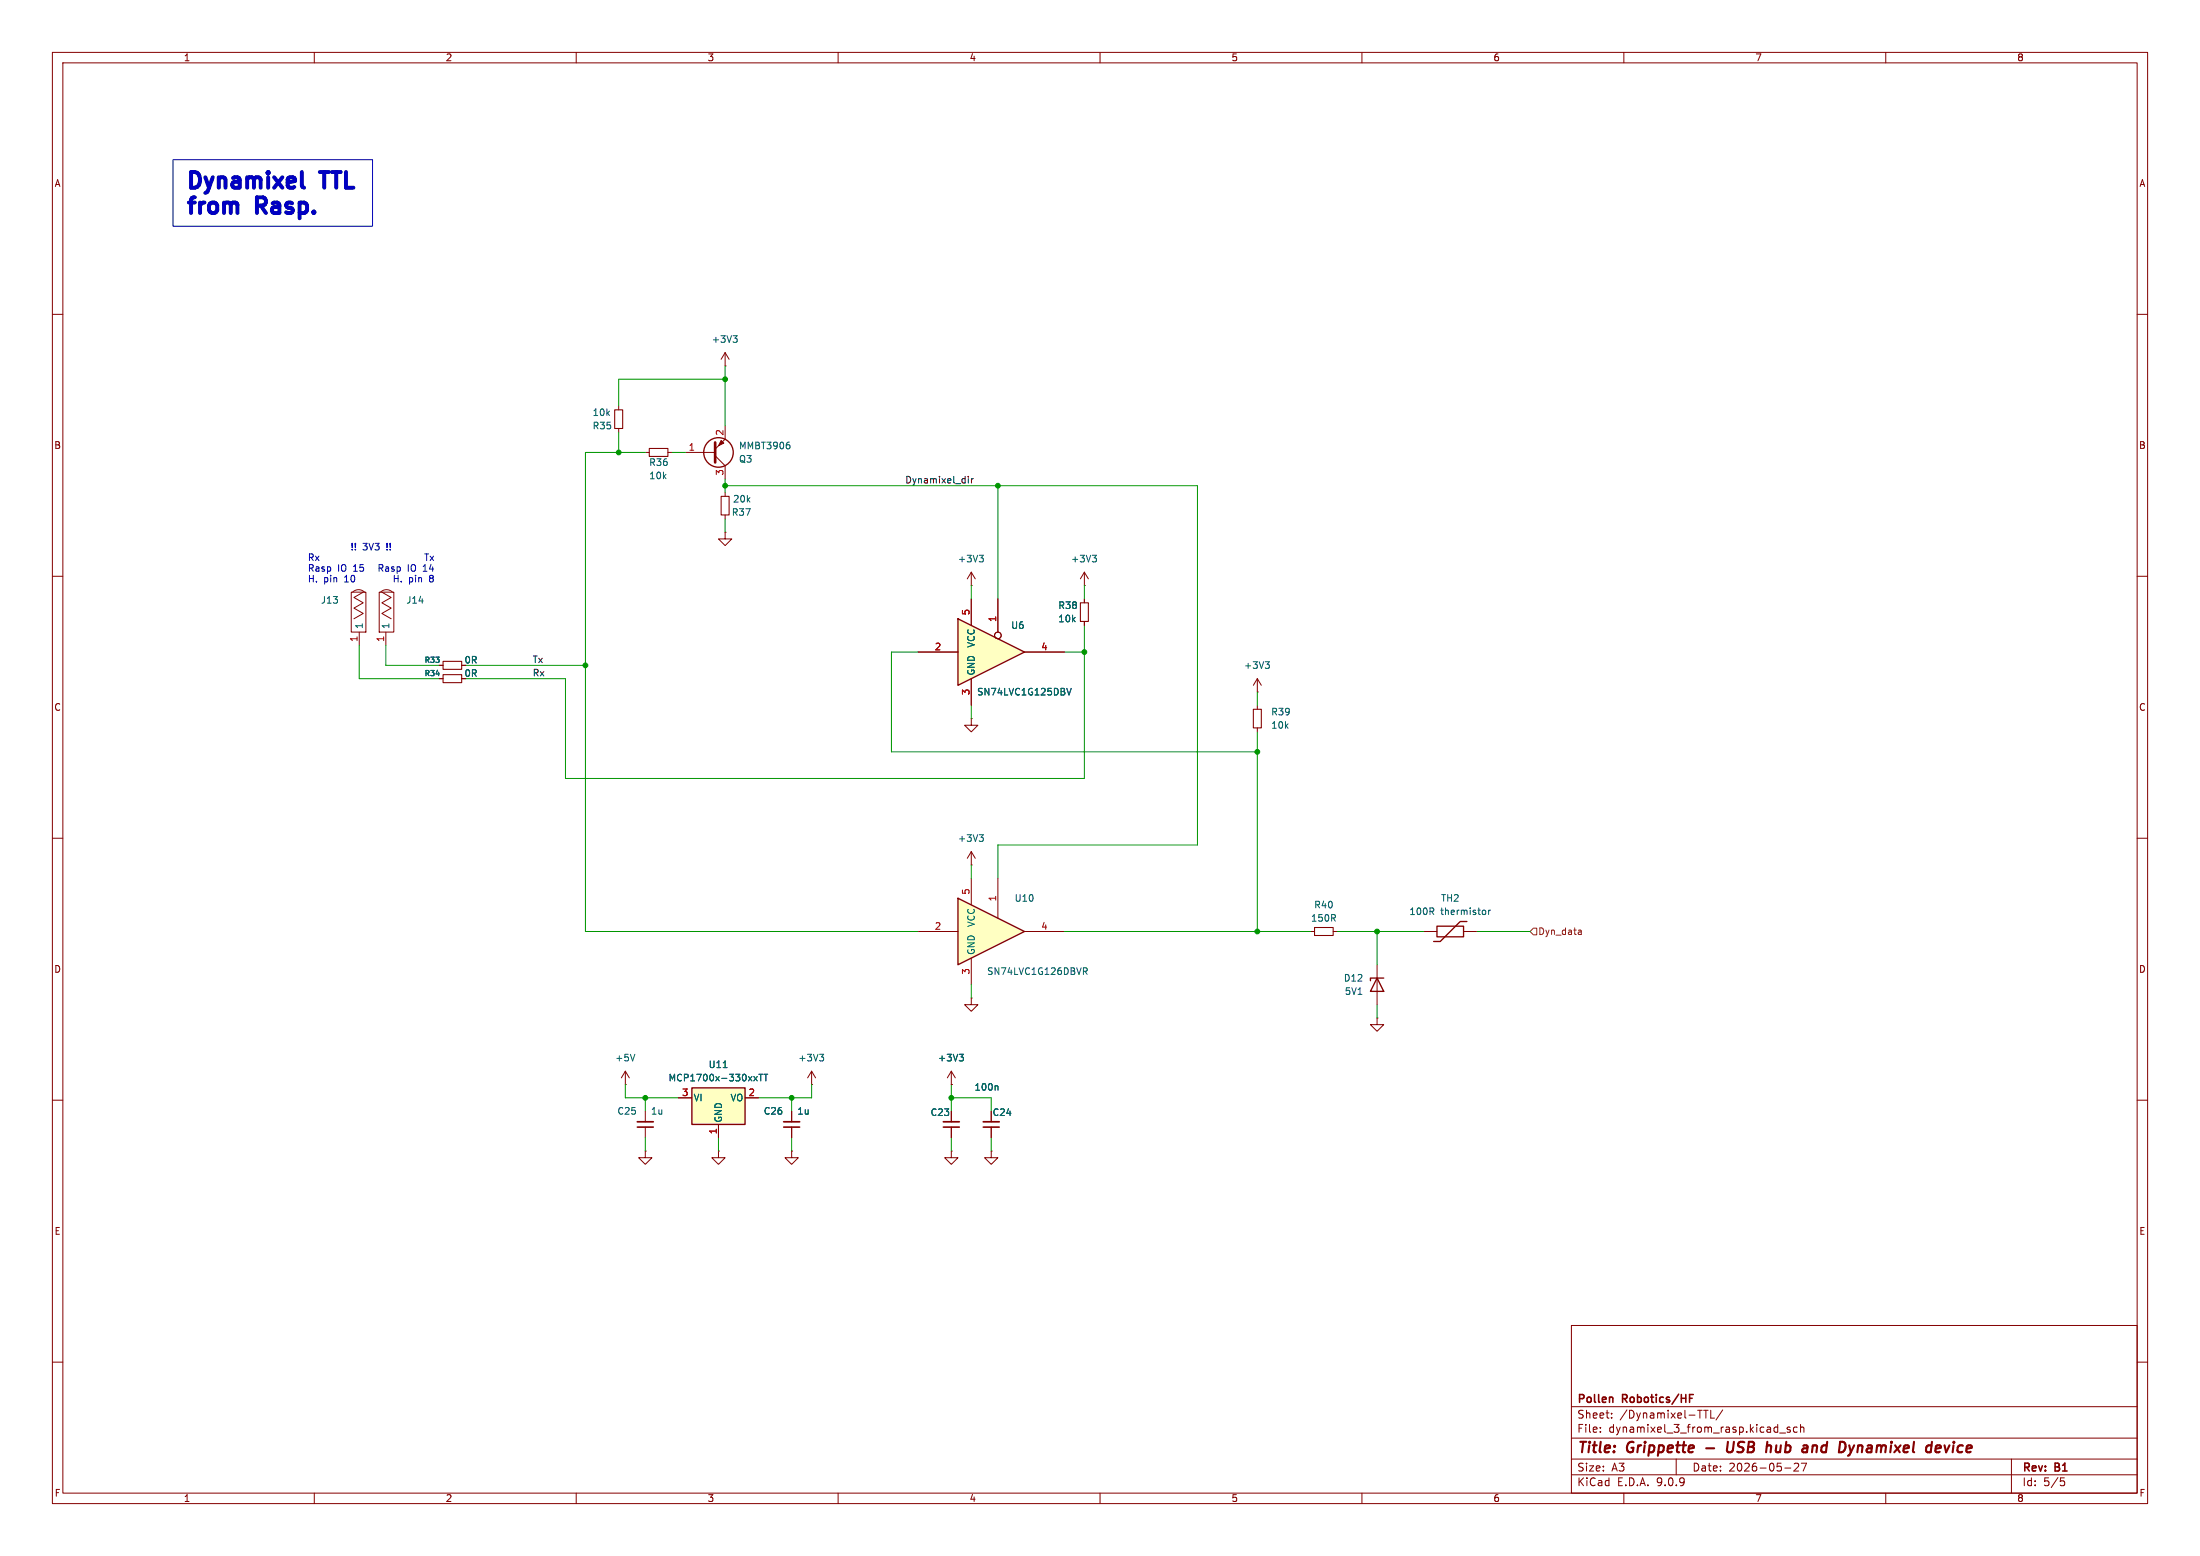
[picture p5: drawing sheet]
<svg xmlns="http://www.w3.org/2000/svg" width="420mm" height="297mm" viewBox="0 0 420 297" stroke-linecap="round" stroke-linejoin="round" font-family="sans-serif">
<g fill="none" stroke="#840000" stroke-width=".19">
<path d="M10 10h400v277h-400zM12 12h396v273h-396zM60 10v2M110 10v2M160 10v2M210 10v2M260 10v2M310 10v2M360 10v2M10 60h2M408 60h2M123.2 86.4h.8"/>
<path d="M127.5 86.4h.8M130.8 86.4h5.7M136.5 87l1.9 1.9v2.5M138.4 81.3v2.5l-1.9 1.9M138.4 94v.7M138.4 98.3v.8M10 110h2M67.1 113h2.7v7.7h-2.7zM67.3 113a1.62 1.62 0 0 1 2.3 0M69.3 113l-1.7 1 1.7 1.1-1.7 1 1.7 1-1.7 1M72.4 113h2.8v7.7h-2.8zM72.6 113a1.62 1.62 0 0 1 2.3 0"/>
<path d="M72.9 113l1.8 1-1.8 1.1 1.8 1-1.8 1 1.8 1M138.4 101.6v1.3h1.3l-1.3 1.2-1.2-1.2h1.2M138.4 101.6h.1M185.4 111.8h.1M185.4 109.2l-.7 1.3M185.4 109.2l.8 1.3M185.4 109.2v2.6M207 111.8h.1M207 109.2v2.6M207 114.3v.8M207 118.6v.8M207 109.2l-.8 1.3"/>
<path d="M207 109.2l.8 1.3M408 110h2M68.6 120.7v2.5M73.7 120.7v2.5M83.8 129.5h.8M83.8 127h.8M185.4 137.2v1.2h1.3l-1.3 1.3-1.3-1.3h1.3M185.4 137.2h.1M10 160h2M408 160h2M185.4 165.1h.1M185.4 162.6v2.5"/>
<path d="M185.4 162.6l-.7 1.2M185.4 162.6l.8 1.2M271.8 177.8h2.5M279.4 177.8h2.5M185.4 190.5v1.3h1.3l-1.3 1.2-1.3-1.2h1.3M185.4 190.5h.1M262.9 184.2v7.6M10 210h2M119.4 207h.1M119.4 204.5l-.8 1.2M119.4 204.5l.7 1.2M119.4 204.5v2.5"/>
<path d="M123.2 212.1v2M123.2 215.1v2.1M151.1 219.7v1.3h1.3l-1.3 1.2-1.2-1.2h1.2M151.1 219.7h.1M151.1 212.1v2M151.1 215.1v2.1M154.9 207h.1M154.9 204.5l-.7 1.2M154.9 204.5l.8 1.2M154.9 204.5v2.5M181.6 207h.1M181.6 204.5l-.8 1.2"/>
<path d="M181.6 204.5l.8 1.2M181.6 204.5v2.5M408 210h2M300 253h108v32h-108zM10 260h2M300 278.5h108M300 274.5h108M300 268.5h108M305.5 273.2v.2M305.5 272.5v.1M307.7 270.5v.2M307.7 269.8v.1"/>
<path d="M320 278.5v3M325.2 269.2h.9M325.7 269.2v1.5M326.6 269.2v1.5h.7M328.9 269.1l-1.3 1.9M339.7 273.5h1.2M341.7 272.5l-.3-.1-.2 .2v.2l.5 .2v.3h-.5M342.5 279.4l.6-.1 .2 .1 .1 .3-1 1.1h1M343.1 272.5l-.4-.1-.3 .3 .1 .6h.6M343.7 272.5l.2-.1 .4 .1 .1 .9M343.7 271.9v1.5M343.9 279.3h1l-.7 1.5"/>
<path d="M384 278.5v6.5M408 260h2M60 285v2M110 285v2M160 285v2M210 285v2M260 285v2M300 281.5h108M310 285v2M340.7 280.2h1.2M360 285v2M393.4 282.1h.7"/>
<path d="M393.5 282.7h.4l.3 .2-.2 .6-.5 .1"/>
</g>
<path d="M325.7 276.4h1.5M329.9 275.2l-.2 1.6 .1 .3a.66 .66 0 0 0 .9-.1M346.1 275.9l-.2 1.3M346.6 275.9l-.6 .2M354 275.9l-.7 1.3M370.3 275.9l.1 .1 .1 .3-1 .2M370.3 277.1l-.2 .1M371.2 275.9l.3 1.3 .7-1.3" fill="none" stroke="#840000" stroke-width=".4"/>
<path d="M121.7 215.1h3M149.6 215.1h3.1M307.8 266.8l.1 .9M322.5 266.9h.5M322.5 266.2h.8" fill="none" stroke="#840000" stroke-width=".3"/>
<path d="M124 85.6h3.5v1.5h-3.5zM137.7 94.7h1.5v3.6h-1.5zM206.2 115.1h1.6v3.5h-1.6zM84.6 128.8h3.5v1.5h-3.5zM84.6 126.2h3.5v1.6h-3.5z" fill="none" stroke="#840000" stroke-width=".2"/>
<path d="M121.7 214.1h3M149.6 214.1h3.1" fill="none" stroke="#840000" stroke-width=".33"/>
<g fill="none" stroke="#840000" stroke-width=".25">
<path d="M274.3 176.8h5.1v2h-5.1zM280 175.9h-1.2l-3.8 3.8h-1.3M262.9 186.7l1.3 2.5h-2.6zM264.2 186.7h-2.6v.5"/>
<circle cx="137.2" cy="86.4" r="2.82"/>
</g>
<g fill="none" stroke="#006464" stroke-width=".19">
<path d="M150.5 84.4h.2M150.6 84.9l.2 .2v.3l-.2 .3M186.9 106h.8l-.4 .5M187.5 106.5l.2 .2v.3l-.2 .3M208.5 106h.8l-.4 .5M209.1 106.5l.2 .2v.3l-.2 .3M186.9 159.3h.8l-.4 .5M187.5 159.8l.2 .3v.3l-.2 .2M283.4 173.7l.2 .3v.3l-.2 .3M284.2 173.7v.9M284.5 173.7l-.3 .3M121.2 201.2l-.4 1.3"/>
<path d="M156.5 201.2h.7l-.4 .5M157 201.7l.2 .3v.3l-.2 .2M183.1 201.2h.8l-.4 .5M183.7 201.7l.2 .3v.3l-.2 .2"/>
</g>
<path d="M136.5 84.5v3.8" fill="none" stroke="#840000" stroke-width=".51"/>
<path d="M137.7 84.1l.5 .5-1 .5z" fill="#840000" stroke="#840000" stroke-width=".19"/>
<path d="M182.9 118.1l12.7 6.4-12.7 6.3z" fill="#ffffc2"/>
<path d="M182.9 118.1l12.7 6.4-12.7 6.3z" fill="none" stroke="#840000" stroke-width=".25"/>
<g fill="none" stroke="#840000" stroke-width=".19">
<path d="M118.1 77.5v.7M138.4 69.9h.1M138.4 67.3l-.7 1.3M138.4 67.3l.8 1.3M138.4 67.3v2.6M118.1 81.8v.8M185.4 114.3v5.1M190.5 114.3v6.4M175.3 124.5h7.6M185.4 129.5v5.1M195.6 124.5h7.6M240 132.1h.1"/>
<path d="M240 129.5v2.6M240 134.6v.8M240 138.9v.8M240 129.5l-.7 1.3M240 129.5l.8 1.3M250.2 177.8h.8M254.5 177.8h.8M262.9 194.3v1.3h1.3l-1.3 1.3-1.3-1.3h1.3M262.9 194.3h.1M137.2 219.7v1.3h1.2l-1.2 1.2-1.3-1.2h1.3M137.2 219.7h.1M181.6 219.7v1.3h1.3l-1.3 1.2-1.3-1.2h1.3"/>
<path d="M181.6 219.7h.1M181.6 212.1v2M181.6 215.1v2.1M189.2 219.7v1.3h1.3l-1.3 1.2-1.2-1.2h1.2M189.2 219.7h.1M189.2 212.1v2M189.2 215.1v2.1"/>
<circle cx="190.5" cy="121.3" r=".63"/>
</g>
<path d="M139.9 64.1h.8l-.4 .5M140.5 64.6l.2 .2v.3l-.2 .2M203.7 131.4l.4 1.3 .4-1.3M241.5 126.3h.8l-.4 .5M242.1 126.8l.2 .2v.3l-.2 .3M190.3 207.3l.2 .1v.7" fill="none" stroke="#006464" stroke-width=".19"/>
<path d="M117.3 78.2h1.6v3.6h-1.6zM239.3 135.4h1.5v3.5h-1.5zM251 177h3.5v1.6h-3.5z" fill="none" stroke="#840000" stroke-width=".2"/>
<path d="M180.1 215.1h3M187.7 215.1h3.1" fill="none" stroke="#840000" stroke-width=".3"/>
<path d="M180.1 214.1h3M187.7 214.1h3.1" fill="none" stroke="#840000" stroke-width=".33"/>
<path d="M132.1 207.6h10.1v7h-10.1z" fill="#ffffc2"/>
<path d="M132.1 207.6h10.1v7h-10.1z" fill="none" stroke="#840000" stroke-width=".25"/>
<path d="M123.2 219.7v1.3h1.3l-1.3 1.2-1.3-1.2h1.3M123.2 219.7h.1M129.5 209.6h2.6M137.2 214.6v2.6M142.2 209.6h2.6" fill="none" stroke="#840000" stroke-width=".19"/>
<path d="M138.1 203.8h.7M143.9 205.5l.7 .8M144.6 205.5l-.7 .8M144.9 205h.7M145.2 205v1.3M145.8 205h.8M146.2 205v1.3" fill="none" stroke="#006464" stroke-width=".19"/>
<path d="M182.9 171.5l12.7 6.3-12.7 6.4z" fill="#ffffc2"/>
<path d="M182.9 171.5l12.7 6.3-12.7 6.4z" fill="none" stroke="#840000" stroke-width=".25"/>
<g fill="none" stroke="#840000" stroke-width=".19">
<path d="M185.4 114.3v5.1M190.5 114.3v6.4M207 114.3v.8M207 118.6v.8M83.8 129.5h.8M83.8 127h.8M175.3 124.5h7.6M185.4 129.5v5.1M195.6 124.5h7.6M175.3 177.8h7.6M185.4 167.6v5.1M190.5 167.6v7.7"/>
<path d="M195.6 177.8h7.6M185.4 182.9v5.1M129.5 209.6h2.6M137.2 214.6v2.6M142.2 209.6h2.6M151.1 212.1v2M151.1 215.1v2.1M181.6 207h.1M181.6 212.1v2M181.6 215.1v2.1M189.2 212.1v2M189.2 215.1v2.1"/>
<circle cx="190.5" cy="121.3" r=".63"/>
</g>
<g fill="none" stroke="#006464" stroke-width=".19">
<path d="M203.7 131.4l.4 1.3 .4-1.3M206.8 184.7h.5l.3 .3-.2 .3-.6 .1M207.1 185.4l.5 .6M138.1 203.8h.7M143.9 205.5l.7 .8M144.6 205.5l-.7 .8M144.9 205h.7M145.2 205v1.3M145.8 205h.8M146.2 205v1.3M183.1 201.2h.8l-.4 .5M183.7 201.7l.2 .3v.3l-.2 .2"/>
<path d="M190.3 207.3l.2 .1v.7"/>
</g>
<path d="M292.7 177.2h.7v1.2h-.7l-.6-.6zM301.7 177.5l.2 .2v.7M301.9 178.3l-.4 .1M301.9 177.8l-.4 .1" fill="none" stroke="#725600" stroke-width=".19"/>
<path d="M184.9 90.9v.1M184.9 91.4v.8M185.5 91.4v.8M185.8 91.4l-.3 .2" fill="none" stroke="#0f0f0f" stroke-width=".19"/>
<g fill="none" stroke="#009600" stroke-width=".19">
<path d="M138.4 69.9v11.4M138.4 72.4h-20.3v5.1M118.1 82.6v3.8M123.2 86.4h-11.4v91.4h63.5M128.3 86.4h2.5M138.4 92.7h90.2v68.6h-38.1v6.3M138.4 91.4v2.6M138.4 99.1v2.5M190.5 92.7v21.6M185.4 111.8v2.5M207 119.4v29.2h-99.1v-19.1h-19M207 111.8v2.5"/>
<path d="M68.6 123.2v6.3h15.2M73.7 123.2v3.8h10.1M88.9 127h22.9M175.3 124.5h-5.1v19h69.8M185.4 134.6v2.6M203.2 124.5h3.8M240 132.1v2.5M240 139.7v38.1M185.4 165.1v2.5M203.2 177.8h47M255.3 177.8h16.5M262.9 177.8v6.4"/>
<path d="M281.9 177.8h10.2M185.4 188v2.5M262.9 191.8v2.5M119.4 207v2.6h10.1M123.2 209.6v2.5M123.2 217.2v2.5M137.2 217.2v2.5M151.1 209.6v2.5M151.1 217.2v2.5M154.9 207v2.6h-10.1M181.6 209.6h7.6v2.5M181.6 207v5.1"/>
<path d="M181.6 217.2v2.5M189.2 217.2v2.5"/>
</g>
<path d="M33 30.5h38.1v12.7h-38.1z" fill="none" stroke="#0000c2" stroke-width=".19"/>
<path d="M36.5 38.1v2.6M38 33.5l-.4-.5-1.1-.2v3M49 37.7v3M51.2 32.8l-.2 .2 .2 .1M51.2 32.8l.1 .2-.1 .1M51.2 32.8v.3M57.6 32.8v2.6l.2 .3 .2 .1M61 32.8h1.8M61.9 32.8v3M63.3 32.8h1.7M64.2 32.8v3M66 32.8v3h1.5" fill="none" stroke="#0000c2" stroke-width=".75"/>
<g fill="#009600" stroke="#009600" stroke-width=".19">
<circle cx="138.4" cy="72.4" r=".46"/>
<circle cx="111.8" cy="127" r=".46"/>
<circle cx="118.1" cy="86.4" r=".46"/>
<circle cx="138.4" cy="92.7" r=".46"/>
<circle cx="262.9" cy="177.8" r=".46"/>
<circle cx="240" cy="143.5" r=".46"/>
<circle cx="240" cy="177.8" r=".46"/>
<circle cx="207" cy="124.5" r=".46"/>
<circle cx="190.5" cy="92.7" r=".46"/>
<circle cx="151.1" cy="209.6" r=".46"/>
<circle cx="123.2" cy="209.6" r=".46"/>
<circle cx="181.6" cy="209.6" r=".46"/>
</g>
<g font-size="4.2" fill="#0000c2">
<text x="35.3" y="38">Dynamixel</text>
<text x="35.3" y="42.8">from</text>
<text x="49.5" y="42.8">Rasp.</text>
</g>
<g font-size="2.8" fill="#840000">
<text x="301" y="277.9">Title:</text>
<text x="310.6" y="277.9">Grippette</text>
<text x="331.3" y="277.9">USB</text>
<text x="339.6" y="277.9">hub</text>
<text x="347.4" y="277.9">and</text>
<text x="355.1" y="277.9">Dynamixel</text>
<text x="372.6" y="277.9">device</text>
</g>
<g font-size="2.1" fill="#840000">
<text x="301" y="268.2">Pollen</text>
<text x="309.8" y="268.2">Robotics/HF</text>
<text x="301" y="273.7">File:</text>
<text x="301" y="271">Sheet:</text>
<text x="307.1" y="273.7">dynamixel_3_from_rasp.kicad_sch</text>
<text x="309.2" y="271">/Dynamixel-TTL/</text>
<text x="301" y="281.1">Size:</text>
<text x="307.6" y="281.1">A3</text>
<text x="323" y="281.1">Date:</text>
<text x="330" y="281.1">2026-05-27</text>
<text x="386" y="281.3">Rev:</text>
<text x="392.4" y="281.3">B1</text>
<text x="301" y="283.9">KiCad</text>
<text x="308.7" y="283.9">E.D.A.</text>
<text x="316.3" y="283.9">9.0.9</text>
<text x="386" y="283.9">Id:</text>
<text x="390.1" y="283.9">5/5</text>
</g>
<g font-size="1.8" fill="#840000">
<text x="35" y="11.9">1</text>
<text x="85" y="11.9">2</text>
<text x="135" y="11.9">3</text>
<text x="185" y="11.9">4</text>
<text x="235" y="11.9">5</text>
<text x="285" y="11.9">6</text>
<text x="335" y="11.9">7</text>
<text x="385" y="11.9">8</text>
<text x="10.3" y="35.9">A</text>
<text x="408.3" y="35.9">A</text>
<text x="10.3" y="85.9">B</text>
<text x="408.2" y="85.9">B</text>
<text x="88.6" y="129.4">0R</text>
<text x="88.6" y="126.8">0R</text>
<text x="10.3" y="135.9">C</text>
<text x="408.2" y="135.9">C</text>
<text x="10.3" y="185.9">D</text>
<text x="408.2" y="185.9">D</text>
<text x="10.3" y="235.9">E</text>
<text x="408.3" y="235.9">E</text>
<text x="10.3" y="285.9">F</text>
<text x="35" y="286.9">1</text>
<text x="85" y="286.9">2</text>
<text x="135" y="286.9">3</text>
<text x="185" y="286.9">4</text>
<text x="235" y="286.9">5</text>
<text x="285" y="286.9">6</text>
<text x="335" y="286.9">7</text>
<text x="385" y="286.9">8</text>
<text x="408.3" y="285.9">F</text>
</g>
<g font-size="1.8" fill="#006464">
<text x="135.8" y="65.6">+3V3</text>
<text x="113" y="79.6">10k</text>
<text x="113" y="82.1">R35</text>
<text x="123.8" y="89.1">R36</text>
<text x="141" y="88.5">Q3</text>
<text x="141" y="86">MMBT3906</text>
<text x="123.8" y="91.7">10k</text>
<text x="139.6" y="98.7">R37</text>
<text x="139.9" y="96.1">20k</text>
<text x="182.8" y="107.5">+3V3</text>
<text x="204.4" y="107.5">+3V3</text>
<text x="61.2" y="115.4">J13</text>
<text x="77.5" y="115.4">J14</text>
<text x="201.9" y="119">10k</text>
<text x="201.9" y="116.4">R38</text>
<text x="69.4" y="120.1" transform="rotate(-90 69.4 120.1)">1</text>
<text x="74.5" y="120.1" transform="rotate(-90 74.5 120.1)">1</text>
<text x="186.3" y="123.7" transform="rotate(-90 186.3 123.7)">VCC</text>
<text x="192.9" y="120.2">U6</text>
<text x="186.3" y="129" transform="rotate(-90 186.3 129)">GND</text>
<text x="237.4" y="127.9">+3V3</text>
<text x="186.4" y="132.9">SN74LVC1G125DBV</text>
<text x="242.6" y="136.8">R39</text>
<text x="242.6" y="139.3">10k</text>
<text x="182.8" y="160.9">+3V3</text>
<text x="193.6" y="172.3">U10</text>
<text x="250.8" y="173.6">R40</text>
<text x="275" y="172.3">TH2</text>
<text x="186.3" y="177.1" transform="rotate(-90 186.3 177.1)">VCC</text>
<text x="250.2" y="176.1">150R</text>
<text x="269" y="174.9">100R</text>
<text x="275" y="174.9">thermistor</text>
<text x="186.3" y="182.4" transform="rotate(-90 186.3 182.4)">GND</text>
<text x="188.3" y="186.3">SN74LVC1G126DBVR</text>
<text x="256.4" y="187.6">D12</text>
<text x="256.6" y="190.1">5V1</text>
<text x="117.3" y="202.8">+5V</text>
<text x="152.3" y="202.8">+3V3</text>
<text x="179" y="202.8">+3V3</text>
<text x="127.5" y="206.6">MCP1700x-330xxTT</text>
<text x="135.2" y="204.1">U11</text>
<text x="185.9" y="208.4">100n</text>
<text x="117.8" y="213">C25</text>
<text x="124.2" y="213">1u</text>
<text x="132.3" y="210.4">VI</text>
<text x="138" y="214.4" transform="rotate(-90 138 214.4)">GND</text>
<text x="139.4" y="210.4">VO</text>
<text x="145.7" y="213">C26</text>
<text x="152.1" y="213">1u</text>
<text x="177.6" y="213.2">C23</text>
<text x="189.4" y="213.2">C24</text>
</g>
<g font-size="1.8" fill="#a90000">
<text x="138.2" y="83.3" transform="rotate(-90 138.2 83.3)">2</text>
<text x="131.4" y="86.1">1</text>
<text x="138.2" y="90.9" transform="rotate(-90 138.2 90.9)">3</text>
<text x="185.2" y="117.5" transform="rotate(-90 185.2 117.5)">5</text>
<text x="190.2" y="118.8" transform="rotate(-90 190.2 118.8)">1</text>
<text x="68.3" y="122.6" transform="rotate(-90 68.3 122.6)">1</text>
<text x="73.4" y="122.6" transform="rotate(-90 73.4 122.6)">1</text>
<text x="178.4" y="124.2">2</text>
<text x="198.7" y="124.2">4</text>
<text x="185.2" y="132.8" transform="rotate(-90 185.2 132.8)">3</text>
<text x="185.2" y="170.9" transform="rotate(-90 185.2 170.9)">5</text>
<text x="190.2" y="172.2" transform="rotate(-90 190.2 172.2)">1</text>
<text x="178.4" y="177.5">2</text>
<text x="198.7" y="177.5">4</text>
<text x="185.2" y="186.1" transform="rotate(-90 185.2 186.1)">3</text>
<text x="130.1" y="209.3">3</text>
<text x="142.8" y="209.3">2</text>
<text x="136.9" y="216.6" transform="rotate(-90 136.9 216.6)">1</text>
</g>
<g font-size="1.8" fill="#0f0f0f">
<text x="172.7" y="92.4">Dynamixel_dir</text>
<text x="101.6" y="129.2">Rx</text>
<text x="101.6" y="126.7">Tx</text>
</g>
<g font-size="1.8" fill="#0000c2">
<text x="58.7" y="107.3">Rx</text>
<text x="66.8" y="105.3">!!</text>
<text x="69.2" y="105.3">3V3</text>
<text x="73.9" y="105.3">!!</text>
<text x="80.9" y="107.3">Tx</text>
<text x="58.7" y="109.3">Rasp</text>
<text x="58.7" y="111.4">H.</text>
<text x="61.8" y="111.4">pin</text>
<text x="64.4" y="109.3">IO</text>
<text x="65.9" y="111.4">10</text>
<text x="67.5" y="109.3">15</text>
<text x="72" y="109.3">Rasp</text>
<text x="74.9" y="111.4">H.</text>
<text x="77.7" y="109.3">IO</text>
<text x="78" y="111.4">pin</text>
<text x="80.8" y="109.3">14</text>
<text x="82.1" y="111.4">8</text>
</g>
<text font-size="1.8" fill="#725600" x="293.6" y="178.7">Dyn_data</text>
<g font-size="1.4" fill="#006464">
<text x="80.9" y="129.3">R34</text>
<text x="80.9" y="126.7">R33</text>
</g>
</svg>
